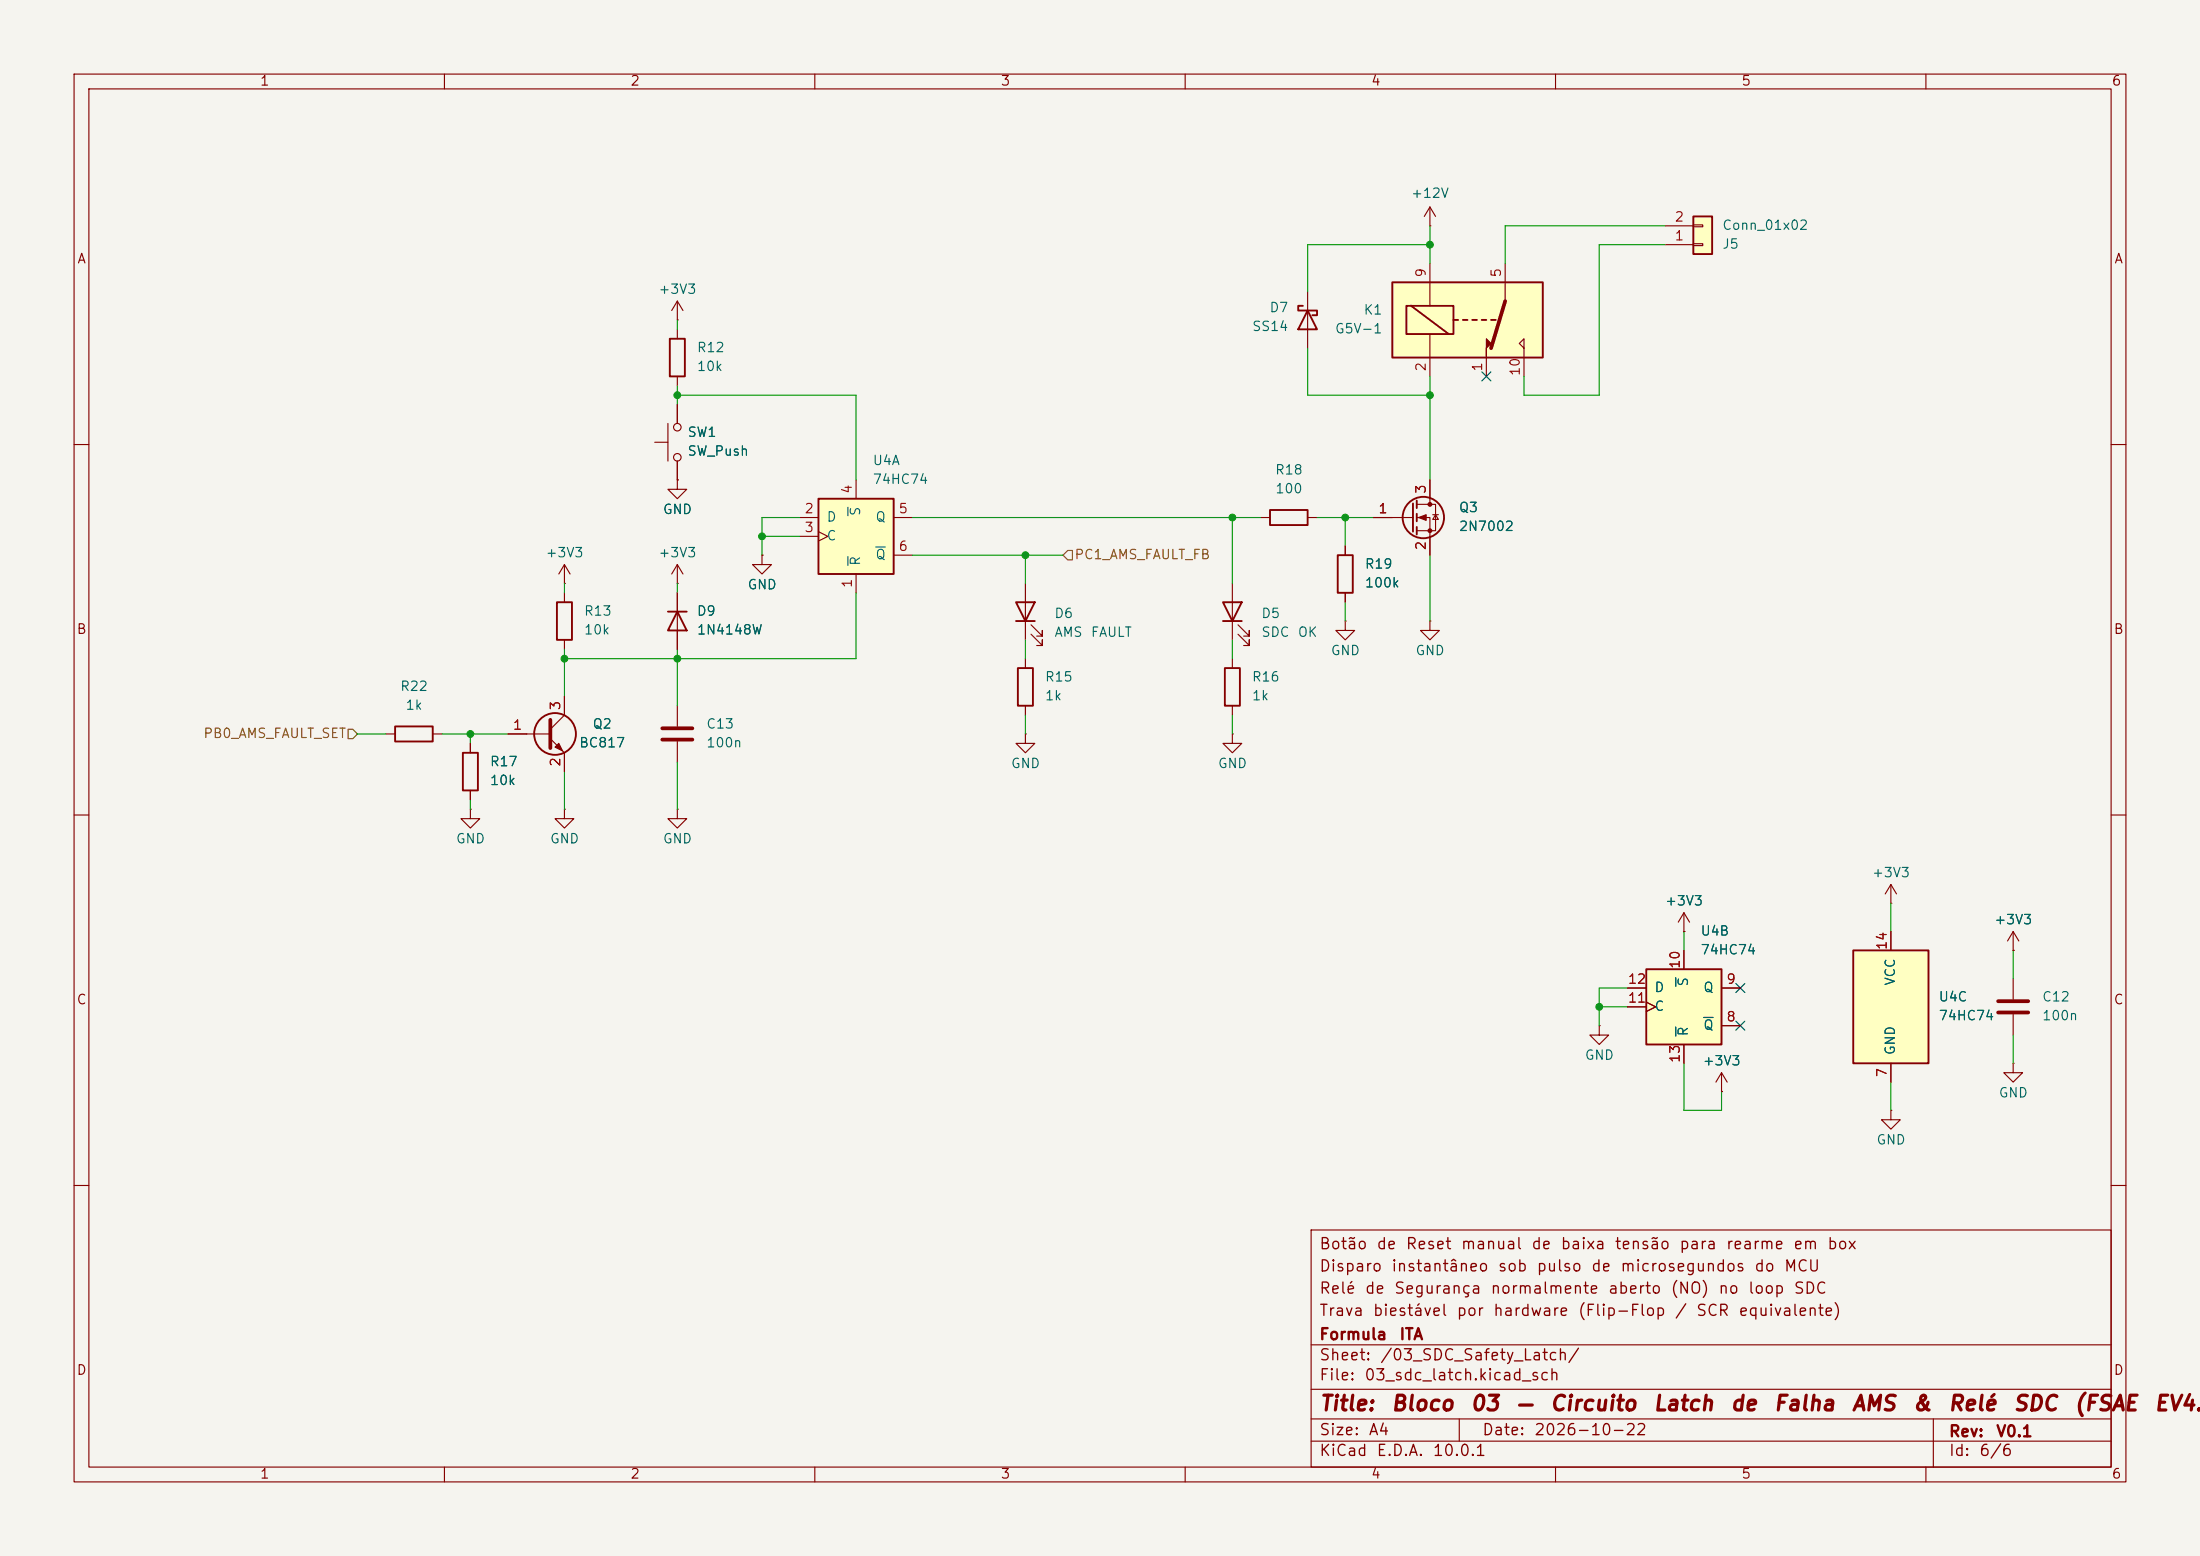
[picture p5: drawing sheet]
<svg xmlns="http://www.w3.org/2000/svg" width="297mm" height="210mm" viewBox="0 0 297 210" stroke-linecap="round" stroke-linejoin="round" font-family="sans-serif">
<path d="M0 0h297v210h-297z" fill="#f5f4ef" stroke="#f5f4ef" stroke-width=".14"/>
<g fill="none" stroke="#840000" stroke-width=".15">
<path d="M10 10h277v190h-277zM12 12h273v186h-273zM60 10v2M110 10v2M160 10v2M210 10v2M260 10v2M10 60h2M285 60h2M10 110h2M285 110h2M10 160h2"/>
<path d="M177 166h108v32h-108zM285 160h2M60 198v2M110 198v2M160 198v2M177 194.5h108M177 191.5h108M177 187.5h108M177 181.5h108M197 191.5v3M210 198v2M260 198v2"/>
<path d="M261 191.5v6.5"/>
</g>
<path d="M228.6 29.2h2.5v5.1h-2.5z" fill="#ffffc2"/>
<g fill="none" stroke="#840000" stroke-width=".25">
<path d="M228.6 29.2h2.5v5.1h-2.5zM180.6 74.9h2v5.1h-2zM190.8 67.9v3.9M191.3 67.6v1M191.3 69.3v1.1M191.3 71.1v1M137.2 81.3h2.5l-1.3 2.5zM137.2 83.8h2.5M137.4 90.2h2v5.1h-2zM165.1 81.3h2.5l-1.2 2.5zM165.1 83.8h2.5"/>
<circle cx="192.2" cy="69.8" r="2.79"/>
</g>
<g fill="none" stroke="#840000" stroke-width=".15">
<path d="M224.8 33h3.8M224.8 30.5h3.8M228.6 32.9h1.3v.2h-1.3zM228.6 30.4h1.3v.2h-1.3zM138.4 78.7v7.7M166.4 78.7v7.7M181.6 73.7v1.2M185.4 69.9h5.4M191.3 68.1h2.5v3.5h-2.5M191.3 69.9h1.7v5M193 64.8v3.3M193.4 69.5h.8"/>
<path d="M193.8 69.5l.4 .6h-.8zM138.4 88.9v1.3M138.4 95.3v1.2M139.2 85.6l1.5 1.5v-.7v.7h-.7M139.2 84.3l1.5 1.6v-.8v.8h-.7M167.1 85.6l1.6 1.5v-.7v.7h-.8M167.1 84.3l1.6 1.6v-.8v.8h-.8M181.6 83.8v1.3h1.3l-1.3 1.3-1.3-1.3h1.3M181.6 83.8h.1M181.6 80v1.3M193 83.8v1.3h1.3l-1.3 1.3-1.2-1.3h1.2M193 83.8h.1"/>
<path d="M271.8 132.1v2.8M271.8 136.9v2.8M255.3 149.9v1.2h1.2l-1.2 1.3-1.3-1.3h1.3M255.3 149.9h.1M271.8 143.5v1.3h1.2l-1.2 1.3-1.3-1.3h1.3M271.8 143.5h.1"/>
</g>
<g fill="#840000" stroke="#840000" stroke-width=".15">
<path d="M191.5 69.9l1-.4v.7z"/>
<circle cx="193" cy="68.1" r=".25"/>
<circle cx="193" cy="71.6" r=".25"/>
</g>
<path d="M269.7 135.1h4.1M269.7 136.7h4.1" fill="none" stroke="#840000" stroke-width=".51"/>
<path d="M250.2 128.3h10.1v15.2h-10.1z" fill="#ffffc2"/>
<path d="M175.9 41.3h-.6v.6h2.5v.6h-.6M176.5 41.9l1.3 2.6h-2.5zM250.2 128.3h10.1v15.2h-10.1z" fill="none" stroke="#840000" stroke-width=".25"/>
<g fill="none" stroke="#840000" stroke-width=".15">
<path d="M176.5 39.4v7.6M193 30.5h.1M193 27.9l-.7 1.3M193 27.9l.8 1.3M193 27.9v2.6M138.4 99.1v1.2h1.3l-1.3 1.3-1.2-1.3h1.2M138.4 99.1h.1M255.3 119.4v2.5M255.3 119.4l-.8 1.3M255.3 119.4l.7 1.3M215.9 138.4v1.3h1.3l-1.3 1.3-1.3-1.3h1.3M215.9 138.4h.1"/>
<path d="M255.3 121.9h.1M255.3 125.7v2.6M271.8 128.3h.1M271.8 125.7l-.8 1.3M271.8 125.7l.7 1.3M271.8 125.7v2.6M255.3 143.5v2.6"/>
</g>
<path d="M188 38.1h20.3v10.2h-20.3z" fill="#ffffc2"/>
<path d="M193 35.6v5.7M203.2 35.6v5M193 45.1v5.7M200.7 48.3v2.5M205.7 47l-.6-.6 .6-.7v5.1M232.4 147.3h.1M232.4 144.8l-.8 1.3M232.4 144.8l.8 1.3M232.4 144.8v2.5" fill="none" stroke="#840000" stroke-width=".15"/>
<path d="M188 38.1h20.3v10.2h-20.3zM189.9 41.3h6.3v3.8h-6.3zM190.5 41.3l5.1 3.8M196.2 43.2h.6M197.5 43.2h.6M198.8 43.2h.6M200 43.2h.7M201.3 43.2h.6" fill="none" stroke="#840000" stroke-width=".25"/>
<path d="M200.7 45.7l.6 .7-.6 .6v1.3z" fill="#840000" stroke="#840000" stroke-width=".15"/>
<path d="M203.2 40.6l-1.9 6.4" fill="none" stroke="#840000" stroke-width=".51"/>
<path d="M222.2 130.8h10.2v10.2h-10.2z" fill="#ffffc2"/>
<path d="M90.4 45.7h2.1v5.1h-2.1zM171.4 68.8h5.1v2.1h-5.1zM53.3 98h5.1v2.1h-5.1zM75.2 81.3h2v5.1h-2zM90.2 82.6h2.5M91.4 82.6l1.3 2.5h-2.5zM62.5 101.6h2v5.1h-2zM222.2 130.8h10.2v10.2h-10.2z" fill="none" stroke="#840000" stroke-width=".25"/>
<g fill="none" stroke="#840000" stroke-width=".15">
<path d="M88.4 59.7h1.8M90.2 57.2v5M91.4 43.2h.1M91.4 40.6v2.6M91.4 44.5v1.2M91.4 50.8v1.3M91.4 54.6v2.6M91.4 40.6l-.7 1.3M91.4 40.6l.8 1.3M76.2 78.7h.1M76.2 76.2v2.5M76.2 76.2l-.8 1.3"/>
<path d="M76.2 76.2l.8 1.3M91.4 64.8v1.2h1.3l-1.3 1.3-1.2-1.3h1.2M91.4 64.8h.1M91.4 62.2v2.6M170.2 69.9h1.2M176.5 69.9h1.3M52.1 99.1h1.2M58.4 99.1h1.3M76.2 80v1.3M76.2 86.4v1.2M91.4 80v7.6M63.5 109.2v1.3h1.3l-1.3 1.3-1.3-1.3h1.3"/>
<path d="M63.5 109.2h.1M63.5 100.3v1.3M63.5 106.7v1.3M219.7 133.4h2.5M219.7 135.9h2.5M222.2 135.3l1.3 .6-1.3 .6M227.3 125.7h.1M227.3 123.2v2.5M227.3 128.3v2.5M227.3 123.2l-.7 1.3M227.3 123.2l.8 1.3M232.4 138.4h2.5"/>
<path d="M232.4 133.4h2.5M227.3 141v2.5"/>
<circle cx="91.4" cy="57.7" r=".51"/>
<circle cx="91.4" cy="61.7" r=".51"/>
</g>
<path d="M226.2 132v1.1M226.2 138.6v1.2M230 137.3h1.3" fill="none" stroke="#006464" stroke-width=".15"/>
<path d="M110.5 67.3h10.1v10.2h-10.1z" fill="#ffffc2"/>
<g fill="none" stroke="#840000" stroke-width=".25">
<path d="M110.5 67.3h10.1v10.2h-10.1zM165.4 90.2h2v5.1h-2z"/>
<circle cx="74.9" cy="99.1" r="2.82"/>
</g>
<g fill="none" stroke="#840000" stroke-width=".15">
<path d="M91.4 54.6v2.6M91.4 78.7h.1M91.4 64.8h.1M91.4 76.2l-.7 1.3M91.4 76.2l.8 1.3M91.4 62.2v2.6M91.4 76.2v2.5M102.9 74.9v1.3h1.2l-1.2 1.3-1.3-1.3h1.3M102.9 74.9h.1M107.9 69.9h2.6M107.9 72.4h2.6M110.5 71.8l1.3 .6-1.3 .6"/>
<path d="M115.6 64.8v2.5M115.6 77.5v2.5M120.6 69.9h2.6M120.6 74.9h2.6M181.6 73.7v1.2M185.4 69.9h2.6M193 64.8v2.5M193 72.4v2.5M68.6 99.1h5.7M74.3 99.7l1.9 1.9v2.5M76.2 94v2.5l-1.9 1.9M91.4 80v2.6"/>
<path d="M91.4 85.1v2.5M91.4 95.3v2.7M166.4 99.1v1.2h1.2l-1.2 1.3-1.3-1.3h1.3M166.4 99.1h.1M166.4 88.9v1.3M166.4 95.3v1.2M181.6 80v1.3M63.5 100.3v1.3M63.5 106.7v1.3M76.2 109.2v1.3h1.3l-1.3 1.3-1.3-1.3h1.3M76.2 109.2h.1M91.4 109.2v1.3h1.3l-1.3 1.3-1.2-1.3h1.2"/>
<path d="M91.4 109.2h.1M91.4 100.1v2.8M219.7 133.4h2.5M219.7 135.9h2.5M222.2 135.3l1.3 .6-1.3 .6M227.3 125.7h.1M227.3 128.3v2.5M232.4 138.4h2.5M232.4 133.4h2.5M255.3 125.7v2.6M271.8 128.3h.1M227.3 141v2.5"/>
<path d="M232.4 147.3h.1M255.3 143.5v2.6"/>
</g>
<path d="M114.5 68.5v1.1M114.5 75.1v1.2M118.2 73.8h1.3M226.2 132v1.1M226.2 138.6v1.2M230 137.3h1.3" fill="none" stroke="#006464" stroke-width=".15"/>
<path d="M74.3 97.2v3.8M89.4 98.3h4.1M89.4 99.8h4.1" fill="none" stroke="#840000" stroke-width=".51"/>
<path d="M74.9 100.8l.5-.5 .5 1z" fill="#840000" stroke="#840000" stroke-width=".15"/>
<path d="M144.1 74.3h.7v1.3h-.7l-.6-.7zM47 98.4h.6l.7 .7-.7 .6h-.6z" fill="none" stroke="#725600" stroke-width=".15"/>
<g fill="none" stroke="#009600" stroke-width=".15">
<path d="M193 30.5v5.1M193 33h-16.5v6.4M224.8 33h-8.9v20.3h-10.2v-2.5M224.8 30.5h-21.6v5.1M91.4 53.3h24.2v11.5M91.4 43.2v1.3M91.4 52.1v2.5M176.5 47v6.3h16.5M193 50.8v14M76.2 78.7v1.3M91.4 78.7v1.3M102.9 72.4h5"/>
<path d="M107.9 69.9h-5v5M123.2 69.9h47M123.2 74.9h20.3M138.4 74.9v3.8M166.4 69.9v8.8M177.8 69.9h7.6M181.6 69.9v3.8M193 74.9v8.9M48.3 99.1h3.8M59.7 99.1h8.9M63.5 99.1v1.2M76.2 87.6v6.4"/>
<path d="M91.4 87.6v7.7M115.6 80v8.9h-39.4M138.4 86.4v2.5M138.4 96.5v2.6M166.4 86.4v2.5M166.4 96.5v2.6M181.6 81.3v2.5M63.5 108v1.2M76.2 104.1v5.1M91.4 102.9v6.3M215.9 135.9h3.8M219.7 133.4h-3.8v5"/>
<path d="M227.3 125.7v2.6M255.3 121.9v3.8M271.8 128.3v3.8M271.8 139.7v3.8M227.3 143.5v6.4h5.1v-2.6M255.3 146.1v3.8"/>
</g>
<path d="M200.1 50.2l1.2 1.2M201.3 50.2l-1.2 1.2M234.3 132.7l1.3 1.3M234.3 137.8l1.3 1.2M235.6 132.7l-1.3 1.3M235.6 137.8l-1.3 1.2" fill="none" stroke="#000084" stroke-width=".15"/>
<g fill="#009600" stroke="#009600" stroke-width=".14">
<circle cx="193" cy="53.3" r=".46"/>
<circle cx="193" cy="33" r=".46"/>
<circle cx="91.4" cy="88.9" r=".46"/>
<circle cx="138.4" cy="74.9" r=".46"/>
<circle cx="76.2" cy="88.9" r=".46"/>
<circle cx="63.5" cy="99.1" r=".46"/>
<circle cx="91.4" cy="53.3" r=".46"/>
<circle cx="102.9" cy="72.4" r=".46"/>
<circle cx="166.4" cy="69.9" r=".46"/>
<circle cx="181.6" cy="69.9" r=".46"/>
<circle cx="215.9" cy="135.9" r=".46"/>
</g>
<g font-size="2" fill="#840000">
<text x="178" y="190.9">Title:</text>
<text x="187.7" y="190.9">Bloco</text>
<text x="198.4" y="190.9">03</text>
<text x="204.5" y="190.9">—</text>
<text x="209.1" y="190.9">Circuito</text>
<text x="223" y="190.9">Latch</text>
<text x="233.5" y="190.9">de</text>
<text x="239.3" y="190.9">Falha</text>
<text x="249.8" y="190.9">AMS</text>
<text x="258.1" y="190.9">&amp;</text>
<text x="262.9" y="190.9">Relé</text>
<text x="271.7" y="190.9">SDC</text>
<text x="279.9" y="190.9">(FSAE</text>
<text x="290.7" y="190.9">EV4.8</text>
</g>
<g font-size="1.5" fill="#840000">
<text x="178" y="172">Disparo</text>
<text x="178" y="169">Botão</text>
<text x="185.7" y="169">de</text>
<text x="187.7" y="172">instantâneo</text>
<text x="189.7" y="169">Reset</text>
<text x="197.1" y="169">manual</text>
<text x="202.1" y="172">sob</text>
<text x="206.6" y="169">de</text>
<text x="207.3" y="172">pulso</text>
<text x="210.6" y="169">baixa</text>
<text x="214.7" y="172">de</text>
<text x="217.9" y="169">tensão</text>
<text x="218.6" y="172">microsegundos</text>
<text x="226.6" y="169">para</text>
<text x="232.9" y="169">rearme</text>
<text x="236.7" y="172">do</text>
<text x="240.7" y="172">MCU</text>
<text x="242" y="169">em</text>
<text x="246.6" y="169">box</text>
<text x="178" y="178">Trava</text>
<text x="178" y="175">Relé</text>
<text x="184.2" y="175">de</text>
<text x="185.2" y="178">biestável</text>
<text x="188.1" y="175">Segurança</text>
<text x="196.5" y="178">por</text>
<text x="201.1" y="175">normalmente</text>
<text x="201.5" y="178">hardware</text>
<text x="212.9" y="178">(Flip-Flop</text>
<text x="217" y="175">aberto</text>
<text x="225.4" y="175">(NO)</text>
<text x="226" y="178">/</text>
<text x="228.9" y="178">SCR</text>
<text x="231.9" y="175">no</text>
<text x="234.6" y="178">equivalente)</text>
<text x="235.9" y="175">loop</text>
<text x="242" y="175">SDC</text>
<text x="178" y="184">Sheet:</text>
<text x="178" y="181.2">Formula</text>
<text x="186.2" y="184">/03_SDC_Safety_Latch/</text>
<text x="188.8" y="181.2">ITA</text>
<text x="178" y="186.7">File:</text>
<text x="184.1" y="186.7">03_sdc_latch.kicad_sch</text>
<text x="178" y="196.9">KiCad</text>
<text x="178" y="194.1">Size:</text>
<text x="184.7" y="194.1">A4</text>
<text x="185.7" y="196.9">E.D.A.</text>
<text x="193.3" y="196.9">10.0.1</text>
<text x="200" y="194.1">Date:</text>
<text x="207" y="194.1">2026-10-22</text>
<text x="263" y="194.3">Rev:</text>
<text x="263" y="196.9">Id:</text>
<text x="267.1" y="196.9">6/6</text>
<text x="269.4" y="194.3">V0.1</text>
</g>
<g font-size="1.3" fill="#840000">
<text x="35" y="11.9">1</text>
<text x="85" y="11.9">2</text>
<text x="135" y="11.9">3</text>
<text x="185" y="11.9">4</text>
<text x="235" y="11.9">5</text>
<text x="285" y="11.9">6</text>
<text x="10.3" y="35.9">A</text>
<text x="285.3" y="35.9">A</text>
<text x="10.3" y="85.9">B</text>
<text x="285.3" y="85.9">B</text>
<text x="10.3" y="135.9">C</text>
<text x="285.3" y="135.9">C</text>
<text x="10.3" y="185.9">D</text>
<text x="285.3" y="185.9">D</text>
<text x="35" y="199.9">1</text>
<text x="85" y="199.9">2</text>
<text x="135" y="199.9">3</text>
<text x="185" y="199.9">4</text>
<text x="235" y="199.9">5</text>
<text x="285" y="199.9">6</text>
</g>
<g font-size="1.3" fill="#006464">
<text x="190.4" y="27">+12V</text>
<text x="232.4" y="33.9">J5</text>
<text x="232.4" y="31.3">Conn_01x02</text>
<text x="88.8" y="40">+3V3</text>
<text x="94" y="47.9">R12</text>
<text x="168.9" y="45">SS14</text>
<text x="171.3" y="42.5">D7</text>
<text x="180.1" y="45.3">G5V-1</text>
<text x="184" y="42.8">K1</text>
<text x="94" y="50.4">10k</text>
<text x="92.7" y="59.3">SW1</text>
<text x="92.7" y="61.8">SW_Push</text>
<text x="117.7" y="65.6">74HC74</text>
<text x="117.7" y="63.1">U4A</text>
<text x="172" y="64.4">R18</text>
<text x="89.4" y="69.7">GND</text>
<text x="111.5" y="70.7">D</text>
<text x="116.4" y="69.7" transform="rotate(-90 116.4 69.7)">S</text>
<text x="118.1" y="70.7">Q</text>
<text x="172.1" y="66.9">100</text>
<text x="196.9" y="69.4">Q3</text>
<text x="196.9" y="72">2N7002</text>
<text x="73.6" y="75.5">+3V3</text>
<text x="88.8" y="75.5">+3V3</text>
<text x="111.5" y="73.3">C</text>
<text x="116.4" y="76.5" transform="rotate(-90 116.4 76.5)">R</text>
<text x="118.1" y="75.8">Q</text>
<text x="184.2" y="77.1">R19</text>
<text x="78.7" y="83.4">R13</text>
<text x="94" y="83.4">D9</text>
<text x="100.8" y="79.9">GND</text>
<text x="142.2" y="83.7">D6</text>
<text x="170.2" y="83.7">D5</text>
<text x="184.2" y="79.6">100k</text>
<text x="78.7" y="86">10k</text>
<text x="94" y="86">1N4148W</text>
<text x="142.2" y="86.3">AMS</text>
<text x="147.2" y="86.3">FAULT</text>
<text x="170.2" y="86.3">SDC</text>
<text x="175.1" y="86.3">OK</text>
<text x="179.6" y="88.7">GND</text>
<text x="191" y="88.7">GND</text>
<text x="53.9" y="93.6">R22</text>
<text x="141" y="92.3">R15</text>
<text x="141" y="94.8">1k</text>
<text x="168.9" y="92.3">R16</text>
<text x="168.9" y="94.8">1k</text>
<text x="54.7" y="96.1">1k</text>
<text x="78.1" y="101.2">BC817</text>
<text x="79.9" y="98.7">Q2</text>
<text x="95.3" y="101.2">100n</text>
<text x="95.3" y="98.7">C13</text>
<text x="66" y="106.3">10k</text>
<text x="66" y="103.7">R17</text>
<text x="136.4" y="104">GND</text>
<text x="164.3" y="104">GND</text>
<text x="61.5" y="114.1">GND</text>
<text x="74.2" y="114.1">GND</text>
<text x="89.4" y="114.1">GND</text>
<text x="252.6" y="118.7">+3V3</text>
<text x="224.7" y="122.5">+3V3</text>
<text x="269.1" y="125.1">+3V3</text>
<text x="229.5" y="129.1">74HC74</text>
<text x="229.5" y="126.6">U4B</text>
<text x="223.3" y="136.8">C</text>
<text x="223.3" y="134.2">D</text>
<text x="228.2" y="133.2" transform="rotate(-90 228.2 133.2)">S</text>
<text x="229.9" y="134.2">Q</text>
<text x="256.1" y="133.1" transform="rotate(-90 256.1 133.1)">VCC</text>
<text x="261.6" y="135.5">U4C</text>
<text x="275.6" y="135.5">C12</text>
<text x="213.9" y="143.4">GND</text>
<text x="228.2" y="140" transform="rotate(-90 228.2 140)">R</text>
<text x="229.9" y="139.3">Q</text>
<text x="256.1" y="142.5" transform="rotate(-90 256.1 142.5)">GND</text>
<text x="261.6" y="138">74HC74</text>
<text x="275.6" y="138">100n</text>
<text x="229.8" y="144.1">+3V3</text>
<text x="269.7" y="148.4">GND</text>
<text x="253.2" y="154.8">GND</text>
</g>
<g font-size="1.3" fill="#a90000">
<text x="226" y="32.8">1</text>
<text x="226" y="30.2">2</text>
<text x="192.8" y="37.5" transform="rotate(-90 192.8 37.5)">9</text>
<text x="202.9" y="37.5" transform="rotate(-90 202.9 37.5)">5</text>
<text x="192.8" y="50.2" transform="rotate(-90 192.8 50.2)">2</text>
<text x="200.4" y="50.2" transform="rotate(-90 200.4 50.2)">1</text>
<text x="205.5" y="50.8" transform="rotate(-90 205.5 50.8)">10</text>
<text x="108.5" y="69.6">2</text>
<text x="115.3" y="66.7" transform="rotate(-90 115.3 66.7)">4</text>
<text x="121.2" y="69.6">5</text>
<text x="186" y="69.6">1</text>
<text x="192.8" y="66.7" transform="rotate(-90 192.8 66.7)">3</text>
<text x="108.5" y="72.1">3</text>
<text x="121.2" y="74.7">6</text>
<text x="192.8" y="74.4" transform="rotate(-90 192.8 74.4)">2</text>
<text x="115.3" y="79.4" transform="rotate(-90 115.3 79.4)">1</text>
<text x="75.9" y="96" transform="rotate(-90 75.9 96)">3</text>
<text x="69.1" y="98.8">1</text>
<text x="75.9" y="103.6" transform="rotate(-90 75.9 103.6)">2</text>
<text x="227.1" y="130.9" transform="rotate(-90 227.1 130.9)">10</text>
<text x="255" y="128.3" transform="rotate(-90 255 128.3)">14</text>
<text x="219.7" y="135.6">11</text>
<text x="219.7" y="133.1">12</text>
<text x="233" y="133.1">9</text>
<text x="227.1" y="143.6" transform="rotate(-90 227.1 143.6)">13</text>
<text x="233" y="138.2">8</text>
<text x="255" y="145.5" transform="rotate(-90 255 145.5)">7</text>
</g>
<g font-size="1.3" fill="#725600">
<text x="145" y="75.8">PC1_AMS_FAULT_FB</text>
<text x="27.4" y="99.9">PB0_AMS_FAULT_SET</text>
</g>
</svg>
